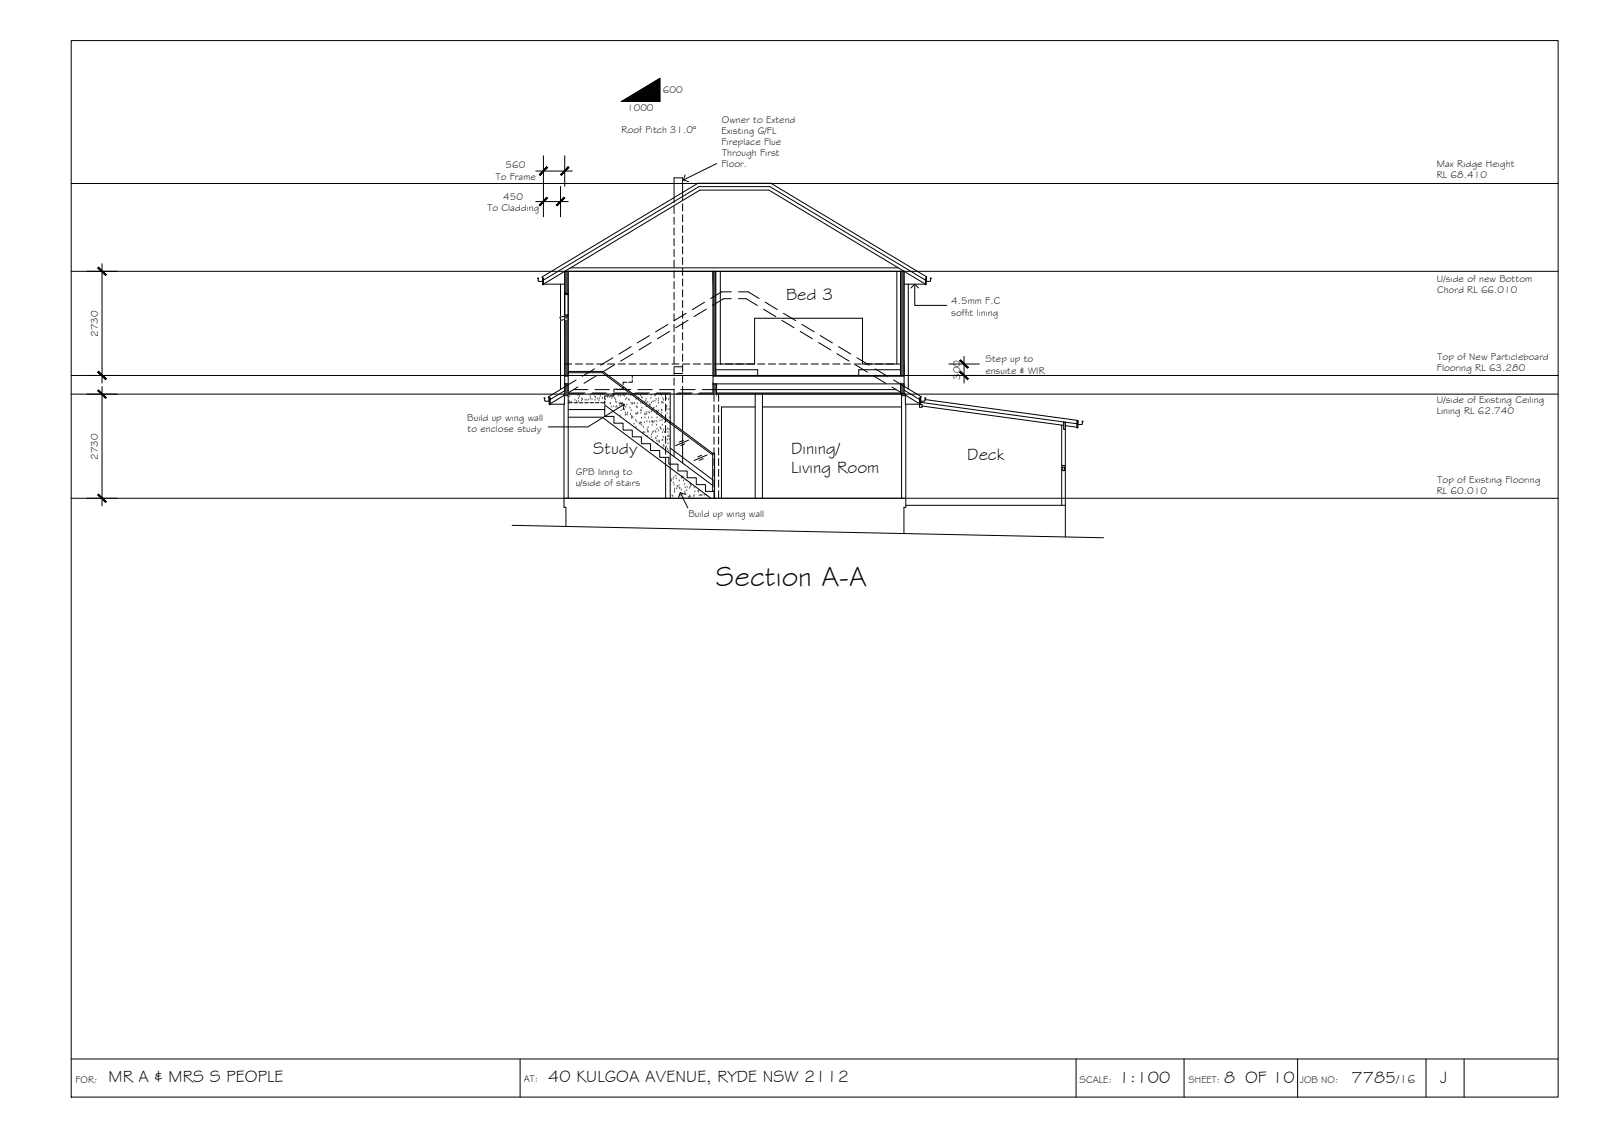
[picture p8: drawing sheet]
<svg xmlns="http://www.w3.org/2000/svg" width="420mm" height="297mm" viewBox="0 0 420 297" stroke-linecap="round" stroke-linejoin="round" font-family="sans-serif">
<!-- layer: BORDER -->
<path d="M18.7 10.6h390v277h-390zM18.7 277.6h390M136.4 277.6v10M282.2 277.6v10M310.5 277.6v10M340.3 277.6v10M374 277.6v10M384 277.6v10" fill="none" stroke="#000" stroke-width=".26"/>
<!-- layer: DIMENSION -->
<g fill="none" stroke="#000" stroke-width=".26">
<path d="M140.5 44.8h9.6M140.5 52.8h8.5M142.5 40.8v16M147 48.8v8M148.1 40.8v8M22.8 71.1h8M26.8 69.1v31.3M22.8 98.4h8M248.8 98.4h8M248.8 95.4h8M252.8 93.4v7M22.8 103.3h8"/>
<path d="M26.8 101.3v31.3M22.8 130.6h8"/>
</g>
<!-- layer: 0 -->
<g fill="#000" stroke="#000" stroke-width=".26">
<path d="M143.4 43.7l-1.8 2.2 2-1.9zM143.4 43.7l-1.8 2.2-.2-.2z"/>
<path d="M143.4 51.7l-1.8 2.2 2-2zM143.4 51.7l-1.8 2.2-.2-.2z"/>
<path d="M145.9 53.7l.2 .2 1.8-2.2zM147.9 51.7l.2 .2-2 2z"/>
<path d="M147 45.7l.2 .2 1.8-2.2zM149 43.7l.2 .3-2 1.9z"/>
<path d="M25.7 70.2l2 2 .2-.2zM25.7 70.2l.2-.2 2 2z"/>
<path d="M25.9 97.3l-.2 .3 2.2 1.7zM25.7 97.6l2.2 1.7-.2 .2z"/>
<path d="M252 94.3l-.3 .2 2.2 1.8zM251.7 94.5l2.2 1.8-.2 .2z"/>
<path d="M251.7 97.6l2 1.9 .2-.2zM252 97.3l1.9 2-2.2-1.7z"/>
<path d="M25.7 102.4l2 2 .2-.2zM25.7 102.4l.2-.2 2 2z"/>
<path d="M25.7 129.7l2.2 1.8-2-2zM25.7 129.7l2.2 1.8-.2 .2z"/>
</g>
<!-- layer: TEXT -->
<path d="M163.1 26.6l10-6v6z" fill="#000" stroke="#000" stroke-width=".26"/>
<path d="M163.1 26.6l10-6v6z" fill="none" stroke="#000" stroke-width=".26"/>
<!-- layer: CEILING-FLOOR LINES -->
<g fill="none" stroke="#000" stroke-width=".26">
<path d="M18.7 48.1h390M18.7 71.1h390M18.7 98.4h390M148.1 95.4h1.9M150.9 95.4h1.9M153.7 95.4h1.9M156.5 95.4h1.9M159.3 95.4h1.9M162.1 95.4h1.9M165 95.4h1.8M167.8 95.4h1.9M170.6 95.4h1.9"/>
<path d="M173.4 95.4h1.9M176.2 95.4h1.9M179 95.4h1.9M181.8 95.4h1.9M184.6 95.4h1.9M187.5 95.4h1.8M190.3 95.4h1.9M193.1 95.4h1.9M195.9 95.4h1.9M198.7 95.4h1.9M201.5 95.4h1.9M204.3 95.4h1.9"/>
<path d="M207.1 95.4h1.9M210 95.4h1.8M212.8 95.4h1.8M215.6 95.4h1.9M218.4 95.4h1.9M221.2 95.4h1.9M224 95.4h1.9M226.8 95.4h1.9M229.6 95.4h1.9M232.5 95.4h1.8M235.3 95.4h1.8M18.7 103.3h390"/>
<path d="M18.7 130.6h390"/>
</g>
<!-- layer: EXISTING -->
<g fill="none" stroke="#000" stroke-width=".26">
<path d="M184.8 79.2l-3.2 2M191.8 78.3h-2l-3 1.8M191.8 76.5h-2.5l-2.9 1.8M193.7 76.5h2.5l2.9 1.7M193.7 78.3h2l2.9 1.8M200.7 79.2l3.2 2M151.1 99.6l-7.2 4.4 .1 .3h.3v1.8h-.3v-1.8v.9l-1.1-.1-.2-.7h.3M155.9 96.7l-3.2 2M156.4 98.5l-3.2 2M160.7 93.8l-3.2 2M161.2 95.6l-3.2 2M165.5 90.9l-3.2 1.9"/>
<path d="M166 92.7l-3.2 2M170.3 88l-3.2 1.9M170.8 89.8l-3.2 2M175.2 85.1l-3.3 1.9M175.6 86.9l-3.2 1.9M180 82.1l-3.2 2M180.4 84l-3.2 1.9M185.2 81.1l-3.2 1.9M200.2 81.1l3.3 1.9M205 84l3.3 1.9M205.5 82.1l3.2 2M209.9 86.9l3.2 1.9"/>
<path d="M210.3 85l3.2 2M214.7 89.8l3.2 2M215.1 88l3.2 1.9M219.5 92.7l3.2 2M219.9 90.9l3.2 1.9M224.3 95.6l3.2 2M224.7 93.8l3.3 1.9M229.1 98.5l3.2 2M229.5 96.7l3.3 2M234.4 99.6l7.2 4.4-.1 .3h-.3v1.8h.3v-1.8v.9l1-.1 .3-.7h-.3M147.9 103.2h1v.5h-1zM147.9 106v27h.5v5"/>
<path d="M148 103.3v2.7h-3.7M148 103.6l-3.7 2.2M148.2 102.4l-3.9 2.3M149 103h4.4M149 103.3v27.3M149 103.2h4M150.4 102.1h3.8M151.6 101.5l-3 1.7M154.9 103.2h3.8M155.3 103h3.8M156 102.1h3.8M160.5 103.2h3.8"/>
<path d="M160.9 103h3.8M161.7 102.1h3.7M166.1 103.2h3.8M166.6 103h3.7M167.3 102.1h3.8M171.8 103.2h3.7M172.2 103h3.7M172.9 102.1h3.8M174.6 103.2v1.8M174.6 105.9v1.9M174.6 108.7v1.9M174.6 111.6v1.8"/>
<path d="M174.6 114.4v1.8M174.6 117.2v1.9M174.6 120v10.6M175.8 103.2v27.4M177.4 103.2h3.8M177.8 103h3.8M178.5 102.1h3.8M183 103.2h53.5M183.4 103h53.1M184.2 102.1h50.8M187.3 103.2v2M187.3 106.1v1.9"/>
<path d="M187.3 109v1.8M187.3 111.8v1.9M187.3 114.6v1.9M187.3 117.4v1.9M188.5 103.2v2M188.5 106.1v1.9M188.5 109v1.8M188.5 111.8v1.9M188.5 114.6v1.9M188.5 117.4v1.9M198.1 106.7h-8.9v23.9M198.1 103.2v27.4"/>
<path d="M200 106.7h36.5M200 103.2v27.4M233.9 101.5l3 1.7M236.5 103.2h1v.5h-1zM236.5 103.3v27.3M237.2 102.3l4 2.4M237.5 103.3v2.7h3.7M237.5 103.6l3.7 2.2M237.6 106v27h-.5v6.9M241.2 106.1h.7v.7h-.7zM241.5 105.5l40.9 5.6M241.9 106.5l37.1 5"/>
<path d="M242.6 104.7l40.1 5.5v2h-.3v-1.8h.3v.9h1M278.5 111.5v21M279 110.7h.4v1.9h-.4zM279.4 110.7v30.1M279.4 111.6l3 .4M283.8 110.5h.3l-.4 .8M147.9 130.6h89.7M187.3 120.2v1.9M187.3 123v1.9M187.3 125.8v1.9M187.3 128.6v2M188.5 120.2v1.9"/>
<path d="M188.5 123v1.9M188.5 125.8v1.9M188.5 128.6v2M237.6 132.5h41.8M278.5 122h.9M278.5 122.5h.9M278.7 122.5v.9h.5v-.9"/>
</g>
<!-- layer: HATCH -->
<g fill="none" stroke="#545454" stroke-width=".26">
<path d="M149.2 105.2h.1M149.4 105.4h.1M149.4 104h.1M149.8 105.5h.1M150.8 105h.1M151.2 105.3h.1M151.6 103.7h.1M151.7 105.2h.1M151.7 104.5h.1M152 104h.1M152.5 105.1h.1M152.6 104.6h.1"/>
<path d="M152.8 104.8h.1M153.5 104.9h.1M153.9 104.9h.1M154.4 104.9h.1M154.8 103.9h.1M154.9 104.5h.1M155.3 104.8h.1M156 104h.1M156.1 104.9h.1M156.2 104.2h.1M156.6 104.6h.1M157.1 105h.1"/>
<path d="M157.2 104.5h.1M157.4 103.9h.1M158 104.4h.1M158 104.5h.1M158.8 104.8h.1M159.4 104.2h.1M159.4 103.5h.1M159.6 103.6h.1M159.9 104.2h.1M160 103.9h.1M160 105.8h.1M160.1 105.8h.1"/>
<path d="M160.3 106.7h.1M160.5 104.4h.1M160.7 104h.1M160.9 106.7h.1M161.2 104.5h.1M161.5 104.8h.1M161.5 105.4h.1M161.5 106.8h.1M161.7 105.5h.1M161.7 106.5h.1M162 107h.1M162.1 103.9h.1"/>
<path d="M162.5 106.3h.1M162.6 109.1h.1M162.7 103.8h.1M162.8 103.8h.1M162.8 105.7h.1M162.9 107.7h.1M163.1 106.4h.1M163.2 105.7h.1M163.5 103.7h.1M163.6 107.3h.1M163.6 106.3h.1M163.8 107.4h.1"/>
<path d="M163.9 103.9h.1M164 108.9h.1M164 108.3h.1M164.1 104.8h.1M164.1 106.8h.1M164.2 108.7h.1M164.4 104.5h.1M164.4 106.2h.1M164.5 108.8h.1M164.6 108.3h.1M164.9 103.5h.1M164.9 104.8h.1"/>
<path d="M165 105h.1M165.2 107h.1M165.3 108.7h.1M165.4 103.4h.1M165.4 103.8h.1M165.5 105.7h.1M165.6 107.7h.1M165.6 109.6h.1M165.6 109.2h.1M165.8 106h.1M165.8 109.3h.1M165.9 105.8h.1"/>
<path d="M166 109.6h.1M166.3 111.2h.1M166.3 105.9h.1M166.4 105.7h.1M166.7 110.2h.1M166.7 108.5h.1M166.8 104.7h.1M166.8 112.1h.1M166.9 106.7h.1M166.9 108.6h.1M167 110.6h.1M167.1 105.8h.1"/>
<path d="M167.1 106.9h.1M167.2 108.3h.1M167.3 108.5h.1M167.5 104.5h.1M167.7 111h.1M167.7 111.1h.1M167.9 111.3h.1M168 103.8h.1M168 110.8h.1M168 107.7h.1M168.1 105.7h.1M168.1 108.3h.1"/>
<path d="M168.2 107.7h.1M168.2 110.9h.1M168.2 109.6h.1M168.3 104.2h.1M168.3 111.6h.1M168.3 107h.1M168.5 104.4h.1M168.5 105.7h.1M168.6 113.5h.1M168.8 112.1h.1M168.8 113.4h.1M169 110.8h.1"/>
<path d="M169 108.6h.1M169 105.6h.1M169.1 113.5h.1M169.2 109.6h.1M169.2 108.8h.1M169.3 105.2h.1M169.5 104.7h.1M169.5 108.2h.1M169.5 106.6h.1M169.5 105.7h.1M169.6 108.6h.1M169.7 110.5h.1"/>
<path d="M169.7 112.5h.1M169.8 114.5h.1M169.8 113h.1M169.9 105.5h.1M170 113.4h.1M170 108.1h.1M170 112.1h.1M170 113.2h.1M170.1 109.6h.1M170.3 106.1h.1M170.4 108.3h.1M170.4 110.7h.1"/>
<path d="M170.5 106.3h.1M170.7 104.5h.1M170.8 103.7h.1M170.8 114.6h.1M170.8 108h.1M170.8 105.6h.1M170.9 114h.1M170.9 107.6h.1M170.9 110.6h.1M171 109.6h.1M171 111.5h.1M171.1 113.5h.1"/>
<path d="M171.1 110.5h.1M171.2 115.4h.1M171.2 110.8h.1M171.3 105.3h.1M171.3 110.7h.1M171.3 113.2h.1M171.4 107.1h.1M171.5 107h.1M171.6 103.6h.1M171.8 110.5h.1M171.8 105.2h.1M171.8 103.8h.1"/>
<path d="M171.9 113.1h.1M171.9 114.9h.1M172 113.4h.1M172.1 104.7h.1M172.1 115.1h.1M172.1 106.7h.1M172.2 111.5h.1M172.2 108.6h.1M172.2 107.8h.1M172.3 110.6h.1M172.3 115.7h.1M172.3 112.5h.1"/>
<path d="M172.3 109.5h.1M172.4 114.5h.1M172.4 108h.1M172.5 116.4h.1M172.6 108.2h.1M172.6 105.1h.1M172.7 113h.1M172.7 105.7h.1M172.7 107.7h.1M172.7 104.6h.1M172.8 115.6h.1M172.8 115.9h.1"/>
<path d="M173 115.9h.1M173.1 110.3h.1M173.2 112.1h.1M173.2 112.4h.1M173.4 112.6h.1M173.4 103.6h.1M173.5 109h.1M173.5 105.6h.1M173.5 108.3h.1M173.6 107.6h.1M173.6 109.5h.1M173.6 115.5h.1"/>
<path d="M173.7 110.2h.1M173.7 111.5h.1M173.7 105.5h.1M173.8 113.4h.1M173.8 115.4h.1M173.8 104.5h.1M173.9 117.3h.1M173.9 105.7h.1M174 114.6h.1M174 116.8h.1M174 104.9h.1M174.1 112.8h.1"/>
<path d="M174.1 117h.1M174.3 113.4h.1M174.3 110.8h.1M174.5 110.1h.1M174.5 109.9h.1M174.5 104.9h.1M174.6 118h.1M174.6 112.7h.1M174.7 107h.1M174.7 110.1h.1M174.8 117.2h.1M174.8 106.5h.1"/>
<path d="M174.8 104.6h.1M174.9 106.5h.1M174.9 107.4h.1M174.9 108.5h.1M175 110.5h.1M175 115.3h.1M175 117.8h.1M175.1 112.4h.1M175.1 114.4h.1M175.2 113.4h.1M175.2 116.3h.1M175.3 118.3h.1"/>
<path d="M175.3 114.3h.1M175.4 104.7h.1M175.4 112.6h.1M175.5 107.4h.1M175.5 114.5h.1M175.5 109.5h.1M175.5 115.2h.1M175.6 110.9h.1M176 125.7h.1M176.1 126.1h.1M176.3 130h.1M176.5 130.2h.1"/>
<path d="M176.6 125.6h.1M176.6 126.6h.1M176.7 125.2h.1M176.8 127.1h.1M176.9 129.1h.1M176.9 128.6h.1M177 128.2h.1M177.3 124.8h.1M177.4 125.5h.1M177.5 128.2h.1M177.6 127.5h.1M177.8 127.7h.1"/>
<path d="M178.1 127.4h.1M178.2 126.1h.1M178.3 128.1h.1M178.3 130h.1M178.3 128h.1M178.7 128.5h.1M178.8 125.3h.1M178.9 129.9h.1M178.9 125h.1M179.1 125.2h.1M179.2 130.5h.1M179.3 126.1h.1"/>
<path d="M179.3 125.3h.1M179.5 127h.1M179.6 129h.1M179.7 129.4h.1M179.7 127.9h.1M179.9 129.6h.1M180 126h.1M180.1 128.6h.1M180.2 127.8h.1M180.6 130.4h.1M180.7 130.4h.1M180.8 128.1h.1"/>
<path d="M180.9 130h.1M181 126.9h.1M181 127.7h.1M181.2 130.3h.1M181.2 127.1h.1M181.2 127.3h.1M182 130.2h.1M182.1 129.9h.1M182.1 127.9h.1M182.3 129h.1M183.1 128.8h.1M183.2 128.6h.1"/>
<path d="M183.2 129h.1M183.4 130h.1M183.6 129.9h.1M183.9 129.9h.1M184.1 129.8h.1M184.7 129.8h.1M185.2 129.9h.1"/>
</g>
<g fill="#545454" stroke="#545454" stroke-width=".26">
<path d="M187 100.6l.9 2.7v-2.7zM187 100.6l.9 2.7h-.9z"/>
<path d="M187 71.1l.7 27.3v-27.3zM187 71.1l.7 27.3h-.7z"/>
<path d="M148.1 71.1l.9 5.8v-5.8zM148.1 71.1l.9 5.8h-.9z"/>
<path d="M148.1 100.6l.9 2.6v-2.6zM148.1 100.6l.9 2.6h-.9z"/>
<path d="M148.9 103.2l.1 .1zM148.9 103.2l.1 .1z"/>
<path d="M148.1 82.9l.9 .8v-.8zM148.1 82.9l.9 .8h-.9z"/>
<path d="M148.1 83.7l.9 14.7v-14.7zM148.1 83.7l.9 14.7h-.9z"/>
<path d="M236.2 100.6l.9 2.6v-2.6zM236.2 100.6l.9 2.6h-.9z"/>
<path d="M236.2 71.1l.9 27.3v-27.3zM236.2 71.1l.9 27.3h-.9z"/>
</g>
<!-- layer: GRDLEV -->
<path d="M134.3 137.7l155.1 3.3" fill="none" stroke="#000" stroke-width=".26"/>
<!-- layer: NEWWORK -->
<g fill="none" stroke="#000" stroke-width=".26">
<path d="M141.3 73h-.3l.2 .1v.6l1.1 .1v-.9h.2v1.8h-.2l-.1-2.1 40.9-24.6h19.1l40.9 24.6-.2 2.1h-.2v-1.8h.2v.9l1.1-.1 .1-.6 .2-.1h-.3M142.5 73.4l40.8-24.5h18.6l40.8 24.5M148.1 74.5h-5.6l41.1-24.7h18.1l41 24.7h-5.6M149 71.1v32.2M149.6 70.2h86M187 71.1v32.2M187.7 71.1v27.3M188.9 71.1v24.3h9v-12h28.3v12h9v-24.3M236.2 71.1v27.3M146.9 83.2l1.2-.3v.8l-1 .3zM148.1 98.4h.9M148.1 98.6h.9"/>
<path d="M187 98.4h50.1M187 98.6h50.1M187.7 96.9h11v1.5M236.2 96.9h-11v1.5M148.1 103.2v-32.1h89v32.1M148.1 100.6h.9M187 100.6h50.1M187.9 100.6v2.7M236.2 100.6v2.6"/>
</g>
<!-- layer: INSULCLAD -->
<path d="M147 74.5v27.5M238.2 74.5v27.5" fill="none" stroke="#000" stroke-width=".26"/>
<!-- layer: STAIRS -->
<g fill="none" stroke="#000" stroke-width=".26">
<path d="M149 97.7h9l28.9 21.6M149 97.4h9.1l28.8 21.4M165.8 99.6v.6h-.9M165.8 98.4v.7M149 107.4h9.6v1.8h2.4v1.7h2.4v1.8h2.4v1.8h2.4v1.8h2.4v1.8h2.4v1.8h2.4v1.8h2.4v1.8h2.4v1.8h2.4v1.8h2.4v1.7h2.4v1.8M149 109.4h9l28.5 21.2M149 105.6h1.1M150.5 105.6h1M151.9 105.6h1M153.3 105.6h1M154.8 105.6h.9M156.2 105.6h.9"/>
<path d="M157.6 105.6h1M158.6 105.1v1M158.6 106.5v.9M158.6 106.2l28.3 21.1M159.6 103.8h-1v.9M161 103.1v.7h-1M162 102h-1v.7M163.4 101.4v.6h-.9M164.4 100.2h-1v.7M175.8 117.5l11.1 8.3M186.9 118.8v10M186.9 118.8h.5v10"/>
</g>
<!-- layer: WINDOWS -->
<path d="M148.1 76.9h.9v6h-.9zM148.1 77.2h.9M148.1 82.5h.9" fill="none" stroke="#000" stroke-width=".26"/>
<!-- layer: MASK -->
<g fill="#fff" stroke="#fff" stroke-width=".26">
<path d="M146.9 83.2l1.2-.3v.3z"/>
<path d="M146.9 83.2h1.2v.5z"/>
<path d="M146.9 83.2l.1 .5h1.1zM147 83.7h1.1l-1 .3z"/>
</g>
<!-- layer: 0 -->
<path d="M179.7 45.9l-.5 1.3 1.4 .4M187.9 42.9l-8.7 4.3M238.9 75.5l1-1 1 1M239.9 74.5v5.6h8.4M162.4 105.7l1.4 .3-.4 1.4M163.8 106l-9.6 5.9h-10.4M178.4 129.2l2 3.9M179.7 129.6l-1.3-.4-.4 1.3" fill="none" stroke="#000" stroke-width=".26"/>
<!-- layer: 0.13 -->
<path d="M179.2 115.5l-1 .4M179.6 116.4l-1.1 .4M180.6 115.4l-3.4 1.4M184.1 119.3l-1.1 .5M185.4 119.3l-3.4 1.4M184.4 120.3l-1 .4" fill="none" stroke="#000" stroke-width=".26"/>
<!-- layer: WORK BY OWNER -->
<g fill="none" stroke="#000" stroke-width=".26">
<path d="M176.8 54.1v1.9M176.8 57v1.8M176.8 59.8v1.8M179 52.5v-5.9h-2.2v6.6M179 53.5v1.8M179 56.3v1.8M179 59.1v1.9M176.8 62.6v1.8M176.8 65.4v1.9M176.8 68.2v1.9M176.8 71v1.9M176.8 73.8v1.9"/>
<path d="M176.8 76.6v1.9M176.8 79.5v1.8M179 61.9v1.9M179 64.7v1.9M179 67.5v1.9M179 70.3v1.9M179 73.1v1.9M179 76v1.8M179 78.8v1.8M176.8 82.3v1.8M176.8 85.1v1.8M176.8 87.9v1.9"/>
<path d="M176.8 90.7v1.9M176.8 93.5v1.9M176.8 96.3v1.9M176.8 99.1v1.9M176.8 97.9h2.2M176.8 96.2h2.2M179 81.6v1.9M179 84.4v1.9M179 87.2v1.9M179 90v1.9M179 92.8v1.9M179 95.6v1.9"/>
<path d="M179 98.5v1.8M176.8 102v9.3M176.8 111.7v8M179 101.3v11.7M179 113.4v8"/>
</g>
<text font-size="7.5" x="187.8" y="153.6">Section A-A</text>
<g font-size="4.5">
<text x="206.2" y="78.6">Bed 3</text>
<text x="155.6" y="119.1">Study</text>
<text x="207.5" y="119.1">Dining/</text>
<text x="207.5" y="124.1">Living Room</text>
<text x="253.7" y="120.7">Deck</text>
<text x="28.5" y="283.7">MR A &amp; MRS S PEOPLE</text>
<text x="143.8" y="283.7">40 KULGOA AVENUE, RYDE NSW 2112</text>
<text x="293.4" y="284">1:100</text>
<text x="321.1" y="284">8 OF 10</text>
<text x="354.5" y="283.8">7785</text>
<text x="377.7" y="283.8">J</text>
</g>
<text font-size="3.2" x="366.3" y="283.8">/16</text>
<g font-size="2.6">
<text x="164.5" y="29.2">1000</text>
<text x="173.9" y="24.4">600</text>
<text x="163" y="34.9">Roof Pitch 31.0°</text>
<text x="189.3" y="35.1">Existing G/FL</text>
<text x="189.3" y="32.2">Owner to Extend</text>
<text x="189.2" y="38">Fireplace Flue</text>
<text x="189.4" y="40.9">Through First</text>
<text x="130" y="47.1">To Frame</text>
<text x="132.6" y="44.1">560</text>
<text x="189.2" y="43.9">Floor.</text>
<text x="376.8" y="46.6">RL 68.410</text>
<text x="376.9" y="43.7">Max Ridge Height</text>
<text x="132" y="52.3">450</text>
<text x="127.9" y="55.3">To Cladding</text>
<text x="376.8" y="74">U/side of new Bottom</text>
<text x="376.9" y="76.9">Chord RL 66.010</text>
<text x="249.5" y="82.8">soffit lining</text>
<text x="249.5" y="79.8">4.5mm F.C</text>
<text x="25.6" y="88.3" transform="rotate(-90 25.6 88.3)">2730</text>
<text x="258.5" y="95">Step up to</text>
<text x="377" y="94.4">Top of New Particleboard</text>
<text x="251.8" y="99.6" transform="rotate(-90 251.8 99.6)">300</text>
<text x="258.5" y="98">ensuite &amp; WIR</text>
<text x="376.8" y="97.3">Flooring RL 63.280</text>
<text x="376.8" y="105.7">U/side of Existing Ceiling</text>
<text x="122.5" y="110.4">Build up wing wall</text>
<text x="122.6" y="113.3">to enclose study</text>
<text x="376.8" y="108.6">Lining RL 62.740</text>
<text x="25.6" y="120.5" transform="rotate(-90 25.6 120.5)">2730</text>
<text x="151" y="124.5">GPB lining to</text>
<text x="151" y="127.4">u/side of stairs</text>
<text x="376.8" y="129.5">RL 60.010</text>
<text x="377" y="126.5">Top of Existing Flooring</text>
<text x="180.6" y="135.5">Build up wing wall</text>
<text x="19.8" y="283.8">FOR:</text>
<text x="137.4" y="283.7">AT:</text>
<text x="283.1" y="284">SCALE:</text>
<text x="311.7" y="284">SHEET:</text>
<text x="340.9" y="284">JOB NO:</text>
</g>
</svg>
